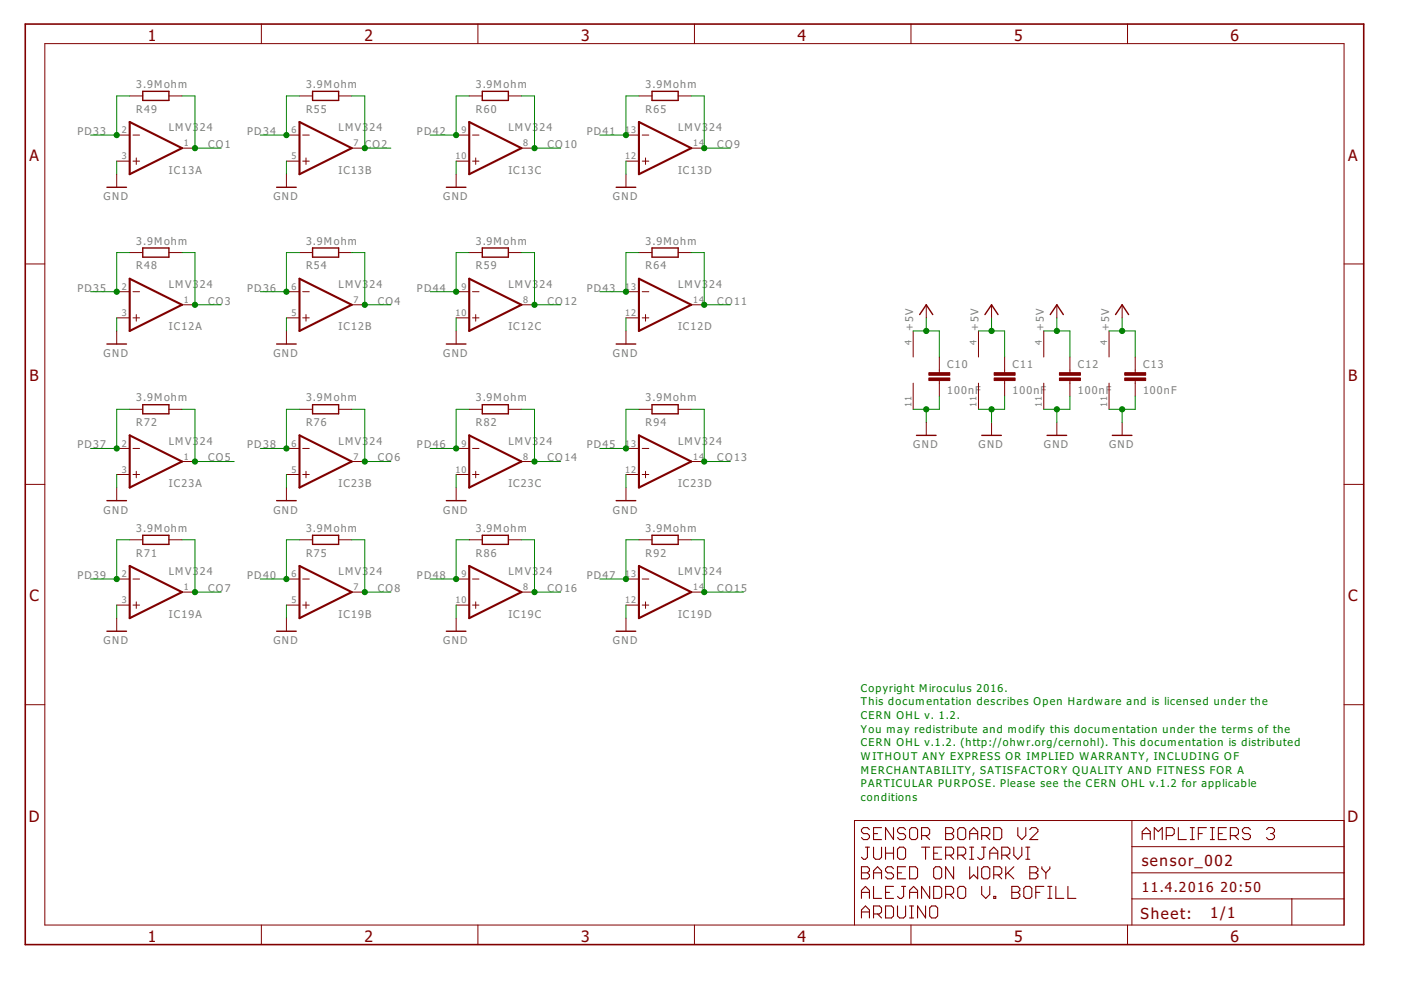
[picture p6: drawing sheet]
<svg xmlns="http://www.w3.org/2000/svg" width="297mm" height="210mm" viewBox="0 0 297 210" stroke-linecap="round" stroke-linejoin="round" font-family="sans-serif">
<g fill="none" stroke="#800000" stroke-width=".23">
<path d="M183.5 179.6h.8M183.9 179.6v2.2l-.4 .4h-.4l-.5-.4M184.3 175.9l-.4-.4h-.8l-.5 .4v.4l.5 .4h.8l.4 .5v.4l-.4 .4h-.8l-.5-.4M185.2 176.7h.9M185.2 179.6v2.2l.4 .4h.9l.4-.4v-2.2M186.9 175.5h-1.7v2.5h1.7M187.7 179.6v2.6M189.4 175.5v2.5l-1.7-2.5v2.5M189.4 179.6v2.6M192 175.9l-.4-.4h-.9l-.4 .4v.4l.4 .4h.9l.4 .5v.4l-.4 .4h-.9l-.4-.4M193.3 175.5h.8l.4 .4v1.7l-.4 .4h-.8l-.5-.4v-1.7zM195.4 177.2h1.3l.4-.5v-.8l-.4-.4h-1.3v2.5"/>
<path d="M195.4 179.6h1.7M196.2 177.2l.9 .8M196.2 179.6v2.6M199.6 179.6h-1.6v2.6h1.6M200.5 175.5h1.3l.4 .4v.4l-.4 .4 .4 .5v.4l-.4 .4h-1.3zM200.5 176.7h1.3M203.5 175.5h.8l.4 .4v1.7l-.4 .4h-.8l-.4-.4v-1.7zM205.6 176.7h1.7M205.6 178v-1.7l.8-.8 .9 .8v1.7M205.6 179.6h.8M206 179.6v2.6M208.1 177.2h1.3l.4-.5v-.8l-.4-.4h-1.3v2.5"/>
<path d="M208.1 179.6h.9M208.6 179.6v2.2l-.5 .4h-.4l-.4-.4M209 177.2l.8 .8M210.7 175.5h1.3l.4 .4v1.7l-.4 .4h-1.3zM214.9 179.6v1.7l.9 .9 .8-.9v-1.7M215.8 175.5v1.7l.8 .8 .9-.8v-1.7M217.5 179.6h.8M217.9 179.6v2.6M218.3 175.9l.5-.4h.8l.4 .4v.4l-1.7 1.7h1.7M242.2 176.7h1.7M242.2 178v-1.7l.8-.8 .9 .8v1.7M244.7 178v-2.5l.9 .8 .8-.8v2.5"/>
<path d="M247.3 177.2h1.2l.5-.5v-.8l-.5-.4h-1.2v2.5M249.8 175.5v2.5h1.7M252.4 175.5h.8M252.4 178h.8M252.8 175.5v2.5M254.1 176.7h.8M255.8 175.5h-1.7v2.5M256.6 175.5h.9M256.6 178h.9M257 175.5v2.5M258.3 176.7h.9M260 175.5h-1.7v2.5h1.7"/>
<path d="M260.9 177.2h1.2l.5-.5v-.8l-.5-.4h-1.2v2.5M261.7 177.2l.9 .8M265.1 175.9l-.4-.4h-.9l-.4 .4v.4l.4 .4h.9l.4 .5v.4l-.4 .4h-.9l-.4-.4M268.5 175.9l.4-.4h.9l.4 .4v.4l-.4 .4M269.4 176.7h.4M269.8 176.7l.4 .5v.4l-.4 .4h-.9l-.4-.4M182.6 183.8h1.3l.4 .4v.4l-.4 .5 .4 .4v.4l-.4 .4h-1.3zM182.6 190.5v-1.7l.9-.9 .8 .9v1.7M182.6 194.6v-1.7l.9-.8 .8 .8v1.7M182.6 185.1h1.3M182.6 189.2h1.7M182.6 193.4h1.7"/>
<path d="M185.2 186.3v-1.7l.9-.8 .8 .8v1.7M185.2 187.9v2.6h1.7M185.2 193.8h1.3l.4-.4v-.9l-.4-.4h-1.3v2.5M185.2 185.1h1.7M186.1 193.8l.8 .8M187.7 192.1h1.3l.4 .4v1.7l-.4 .4h-1.3zM187.7 180.9h1.7M187.7 189.2h.9M189.4 184.2l-.4-.4h-.8l-.5 .4v.4l.5 .5h.8l.4 .4v.4l-.4 .4h-.8l-.5-.4M189.4 187.9h-1.7v2.6h1.7M190.3 180l.4-.4h.9l.4 .4v1.8l-.4 .4h-.9l-.4-.4zM190.3 192.1v2.1l.4 .4h.9l.4-.4v-2.1"/>
<path d="M190.3 185.1h.9M191.2 187.9h.8M191.6 187.9v2.2l-.4 .4h-.5l-.4-.4M192 183.8h-1.7v2.5h1.7M192.8 183.8h1.3l.4 .4v1.7l-.4 .4h-1.3zM192.8 190.5v-1.7l.9-.9 .8 .9v1.7M192.8 189.2h1.7M192.8 192.1h.9M192.8 194.6h.9M193.3 192.1v2.5M196.2 192.1v2.5l-1.7-2.5v2.5M197.1 187.9v2.6l-1.7-2.6v2.6"/>
<path d="M197.5 192.1h.9l.4 .4v1.7l-.4 .4h-.9l-.4-.4v-1.7zM198 180.9h.8M198 187.9h1.2l.4 .5v1.7l-.4 .4h-1.2zM198.4 183.8h.8l.4 .4v1.7l-.4 .4h-.8l-.4-.4v-1.7zM200.5 181.3h1.3l.4-.4v-.9l-.4-.4h-1.3v2.6M200.5 189.6h1.3l.4-.4v-.8l-.4-.5h-1.3v2.6M201.3 181.3l.9 .9M201.3 189.6l.9 .9M202.2 183.8v2.5l-1.7-2.5v2.5M203.1 181.3h1.2l.4-.4v-.9l-.4-.4h-1.2v2.6M203.5 187.9h.8l.4 .5v1.7l-.4 .4h-.8l-.4-.4v-1.7zM203.9 181.3l.8 .9"/>
<path d="M205.6 183.8v2.5l.8-.8 .9 .8v-2.5M205.6 182.2h.8M208.1 184.2l.5-.4h.8l.4 .4v1.7l-.4 .4h-.8l-.5-.4zM208.1 187.9v1.7l.9 .9 .8-.9v-1.7M209.8 182.2v-1.7l.9-.9 .8 .9v1.7M209.8 180.9h1.7M210.7 185.5h1.3l.4-.4v-.9l-.4-.4h-1.3v2.5M210.7 190.1h.4v.4h-.4zM211.5 185.5l.9 .8M212.4 181.3h1.3l.4-.4v-.9l-.4-.4h-1.3v2.6M213.2 181.3l.9 .9M213.2 183.8v2.5"/>
<path d="M213.7 185.1l1.2 1.2M214.5 189.2h1.3M214.5 187.9h1.3l.4 .5v.4l-.4 .4 .4 .4v.5l-.4 .4h-1.3zM214.9 183.8l-1.7 1.7M217.1 188.4l.4-.5h.8l.5 .5v1.7l-.5 .4h-.8l-.4-.4zM217.5 182.2h.8M218.3 183.8h1.3l.4 .4v.4l-.4 .5 .4 .4v.4l-.4 .4h-1.3zM218.3 185.1h1.3M219.6 189.2h.9M220.9 183.8v.4l.8 .9M221.3 187.9h-1.7v2.6M221.7 185.1v1.2"/>
<path d="M222.2 190.5h.8M222.2 187.9h.8M222.6 183.8v.4l-.9 .9M222.6 187.9v2.6M223.9 187.9v2.6h1.7M226.4 187.9v2.6h1.7"/>
</g>
<g fill="none" stroke="#800000" stroke-width=".44">
<path d="M27.5 25.9l11.1 5.5-11.1 5.5zM63.5 25.9l11.1 5.5-11.1 5.5zM99.5 25.9l11.1 5.5-11.1 5.5zM135.5 25.9l11.1 5.5-11.1 5.5zM27.5 59.1l11.1 5.5-11.1 5.6zM63.5 59.1l11.1 5.5-11.1 5.6zM99.5 59.1l11.1 5.5-11.1 5.6zM135.5 59.1l11.1 5.5-11.1 5.6zM27.5 92.3l11.1 5.6-11.1 5.5zM63.5 92.3l11.1 5.6-11.1 5.5zM99.5 92.3l11.1 5.6-11.1 5.5zM135.5 92.3l11.1 5.6-11.1 5.5z"/>
<path d="M27.5 120l11.1 5.5-11.1 5.6zM63.5 120l11.1 5.5-11.1 5.6zM99.5 120l11.1 5.5-11.1 5.6zM135.5 120l11.1 5.5-11.1 5.6z"/>
</g>
<g fill="none" stroke="#800000" stroke-width=".21">
<path d="M9.5 9.2h275.5v186.9h-275.5zM55.4 5.1v4.1M101.3 5.1v4.1M147.2 5.1v4.1M193.1 5.1v4.1M239.1 5.1v4.1M24.7 34.2h2.8M24.7 28.6h2.8M24.7 36.9v2.8M27.5 20.3h2.8M28.2 34.2h1.4M28.2 28.6h1.4"/>
<path d="M28.9 33.5v1.4M35.8 20.3h2.8M38.6 31.4h2.7M60.7 34.2h2.8M60.7 28.6h2.8M60.7 36.9v2.8M63.5 20.3h2.8M64.2 34.2h1.4M64.2 28.6h1.4M64.9 33.5v1.4M71.8 20.3h2.8M74.6 31.4h2.7"/>
<path d="M96.7 34.2h2.8M96.7 28.6h2.8M96.7 36.9v2.8M99.5 20.3h2.8M100.2 34.2h1.4M100.2 28.6h1.4M100.9 33.5v1.4M107.8 20.3h2.8M110.6 31.4h2.7M132.7 34.2h2.8M132.7 28.6h2.8M132.7 36.9v2.8"/>
<path d="M135.5 20.3h2.7M136.2 34.2h1.4M136.2 28.6h1.4M136.9 33.5v1.4M143.8 20.3h2.8M146.6 31.4h2.7M5.4 56h4.1M27.5 53.6h2.8M35.8 53.6h2.8M63.5 53.6h2.8M71.8 53.6h2.8M99.5 53.6h2.8"/>
<path d="M107.8 53.6h2.8M135.5 53.6h2.7M143.8 53.6h2.8M285 56h4.1M24.7 67.4h2.8M24.7 61.8h2.8M24.7 70.2v2.7M28.2 67.4h1.4M28.2 61.8h1.4M28.9 66.7v1.4M38.6 64.6h2.7M60.7 67.4h2.8"/>
<path d="M60.7 61.8h2.8M60.7 70.2v2.7M64.2 67.4h1.4M64.2 61.8h1.4M64.9 66.7v1.4M74.6 64.6h2.7M96.7 67.4h2.8M96.7 61.8h2.8M96.7 70.2v2.7M100.2 67.4h1.4M100.2 61.8h1.4M100.9 66.7v1.4"/>
<path d="M110.6 64.6h2.7M132.7 67.4h2.8M132.7 61.8h2.8M132.7 70.2v2.7M136.2 67.4h1.4M136.2 61.8h1.4M136.9 66.7v1.4M146.6 64.6h2.7M193.6 70.2v5.5M196.4 64.6v2.8M199.2 75.7v3.3M207.5 70.2v5.5"/>
<path d="M210.2 64.6v2.8M213 75.7v3.3M221.3 70.2v5.5M224.1 64.6v2.8M226.8 75.7v3.3M235.1 70.2v5.5M237.9 64.6v2.8M240.7 75.7v3.3M24.7 95.1h2.8M27.5 86.8h2.8M28.2 95.1h1.4M28.9 99.9v1.4"/>
<path d="M35.8 86.8h2.8M38.6 97.9h2.7M60.7 95.1h2.8M63.5 86.8h2.8M64.2 95.1h1.4M64.9 99.9v1.4M71.8 86.8h2.8M74.6 97.9h2.7M96.7 95.1h2.8M99.5 86.8h2.8M100.2 95.1h1.4M100.9 99.9v1.4"/>
<path d="M107.8 86.8h2.8M110.6 97.9h2.7M132.7 95.1h2.8M135.5 86.8h2.7M136.2 95.1h1.4M136.9 99.9v1.4M143.8 86.8h2.8M146.6 97.9h2.7M193.6 81.2v5.6M196.4 89.5v2.8M199.2 80.7v3.3M207.5 81.2v5.6"/>
<path d="M210.2 89.5v2.8M213 80.7v3.3M221.3 81.2v5.6M224.1 89.5v2.8M226.8 80.7v3.3M235.1 81.2v5.6M237.9 89.5v2.8M240.7 80.7v3.3M5.4 102.7h4.1M24.7 100.6h2.8M24.7 103.4v2.8M27.5 114.4h2.8"/>
<path d="M28.2 100.6h1.4M35.8 114.4h2.8M60.7 100.6h2.8M60.7 103.4v2.8M63.5 114.4h2.8M64.2 100.6h1.4M71.8 114.4h2.8M96.7 100.6h2.8M96.7 103.4v2.8M99.5 114.4h2.8M100.2 100.6h1.4M107.8 114.4h2.8"/>
<path d="M132.7 100.6h2.8M132.7 103.4v2.8M135.5 114.4h2.7M136.2 100.6h1.4M143.8 114.4h2.8M285 102.7h4.1M24.7 128.3h2.8M24.7 122.8h2.8M24.7 131.1v2.7M28.2 128.3h1.4M28.2 122.8h1.4M28.9 127.6v1.4"/>
<path d="M38.6 125.5h2.7M60.7 128.3h2.8M60.7 122.8h2.8M60.7 131.1v2.7M64.2 128.3h1.4M64.2 122.8h1.4M64.9 127.6v1.4M74.6 125.5h2.7M96.7 128.3h2.8M96.7 122.8h2.8M96.7 131.1v2.7M100.2 128.3h1.4"/>
<path d="M100.2 122.8h1.4M100.9 127.6v1.4M110.6 125.5h2.7M132.7 128.3h2.8M132.7 122.8h2.8M132.7 131.1v2.7M136.2 128.3h1.4M136.2 122.8h1.4M136.9 127.6v1.4M146.6 125.5h2.7M5.4 149.4h4.1M285 149.4h4.1"/>
<path d="M240 174v22.1M240 179.5h45M285 174h-103.8v22.1M55.4 196.1v4.2M101.3 196.1v4.2M147.2 196.1v4.2M193.1 196.1v4.2M239.1 196.1v4.2M240 190.6h45M240 185.1h45M273.9 190.6v5.5"/>
</g>
<g fill="none" stroke="#800000" stroke-width=".3">
<path d="M30.3 19.4h5.5v1.9h-5.5zM66.3 19.4h5.5v1.9h-5.5zM102.3 19.4h5.5v1.9h-5.5zM138.2 19.4h5.6v1.9h-5.6zM22.7 39.7h4.1M58.7 39.7h4.1M94.6 39.7h4.2M130.6 39.7h4.2M30.3 52.6h5.5v1.9h-5.5zM66.3 52.6h5.5v1.9h-5.5zM102.3 52.6h5.5v1.9h-5.5zM138.2 52.6h5.6v1.9h-5.6z"/>
<path d="M22.7 72.9h4.1M58.7 72.9h4.1M94.6 72.9h4.2M130.6 72.9h4.2M195 66.7l1.4-2.1 1.4 2.1M208.8 66.7l1.4-2.1 1.4 2.1M222.7 66.7l1.4-2.1 1.3 2.1M236.5 66.7l1.4-2.1 1.4 2.1M30.3 85.8h5.5v1.9h-5.5zM66.3 85.8h5.5v1.9h-5.5zM102.3 85.8h5.5v1.9h-5.5zM138.2 85.8h5.6v1.9h-5.6z"/>
<path d="M194.3 92.3h4.2M208.2 92.3h4.1M222 92.3h4.1M235.8 92.3h4.2M22.7 106.2h4.1M30.3 113.5h5.5v1.9h-5.5zM58.7 106.2h4.1M66.3 113.5h5.5v1.9h-5.5zM94.6 106.2h4.2M102.3 113.5h5.5v1.9h-5.5zM130.6 106.2h4.2M138.2 113.5h5.6v1.9h-5.6z"/>
<path d="M22.7 133.8h4.1M58.7 133.8h4.1M94.6 133.8h4.2M130.6 133.8h4.2"/>
</g>
<path d="M5.4 5.1h283.7v195.2h-283.7z" fill="none" stroke="#800000" stroke-width=".34"/>
<g fill="#800000" stroke="#800000" stroke-width=".21">
<path d="M196.9 80.1h4.5v.6h-4.5z"/>
<path d="M196.9 79h4.5v.6h-4.5z"/>
<path d="M210.8 80.1h4.4v.6h-4.4z"/>
<path d="M210.8 79h4.4v.6h-4.4z"/>
<path d="M224.6 80.1h4.5v.6h-4.5z"/>
<path d="M224.6 79h4.5v.6h-4.5z"/>
<path d="M238.5 80.1h4.4v.6h-4.4z"/>
<path d="M238.5 79h4.4v.6h-4.4z"/>
</g>
<g fill="none" stroke="#008000" stroke-width=".21">
<path d="M24.7 34.2v2.7M27.5 20.3h-2.8v8.3h-5.5M38.6 20.3h2.7v11.1h5.6M60.7 34.2v2.7M63.5 20.3h-2.8v8.3h-5.5M74.6 20.3h2.7v11.1h5.6M96.7 34.2v2.7M99.5 20.3h-2.8v8.3h-5.5M110.6 20.3h2.7v11.1h5.6M132.7 34.2v2.7M135.5 20.3h-2.8v8.3h-5.5M146.6 20.3h2.7v11.1h5.6"/>
<path d="M27.5 53.6h-2.8v8.2h-5.5M38.6 53.6h2.7v11h5.6M63.5 53.6h-2.8v8.2h-5.5M74.6 53.6h2.7v11h5.6M99.5 53.6h-2.8v8.2h-5.5M110.6 53.6h2.7v11h5.6M135.5 53.6h-2.8v8.2h-5.5M146.6 53.6h2.7v11h5.6M24.7 67.4v2.8M60.7 67.4v2.8M96.7 67.4v2.8M132.7 67.4v2.8"/>
<path d="M193.6 70.2h5.6v5.5M196.4 67.4v2.8M207.5 70.2h5.5v5.5M210.2 67.4v2.8M221.3 70.2h5.5v5.5M224.1 67.4v2.8M235.1 70.2h5.6v5.5M237.9 67.4v2.8M27.5 86.8h-2.8v8.3h-5.5M38.6 86.8h2.7v11.1h8.4M63.5 86.8h-2.8v8.3h-5.5M74.6 86.8h2.7v11.1h5.6"/>
<path d="M99.5 86.8h-2.8v8.3h-5.5M110.6 86.8h2.7v11.1h5.6M135.5 86.8h-2.8v8.3h-5.5M146.6 86.8h2.7v11.1h5.6M196.4 86.8v2.7M199.2 84v2.8h-5.6M210.2 86.8v2.7M213 84v2.8h-5.5M224.1 86.8v2.7M226.8 84v2.8h-5.5M237.9 86.8v2.7M240.7 84v2.8h-5.6"/>
<path d="M24.7 100.6v2.8M27.5 114.4h-2.8v8.4h-5.5M38.6 114.4h2.7v11.1h5.6M60.7 100.6v2.8M63.5 114.4h-2.8v8.4h-5.5M74.6 114.4h2.7v11.1h5.6M96.7 100.6v2.8M99.5 114.4h-2.8v8.4h-5.5M110.6 114.4h2.7v11.1h5.6M132.7 100.6v2.8M135.5 114.4h-2.8v8.4h-5.5M146.6 114.4h2.7v11.1h8.3"/>
<path d="M24.7 128.3v2.8M60.7 128.3v2.8M96.7 128.3v2.8M132.7 128.3v2.8"/>
</g>
<g fill="#008000" stroke="#008000" stroke-width=".21">
<circle cx="196.4" cy="86.8" r=".55"/>
<circle cx="210.2" cy="86.8" r=".55"/>
<circle cx="224.1" cy="86.8" r=".55"/>
<circle cx="237.9" cy="86.8" r=".55"/>
<circle cx="196.4" cy="70.2" r=".55"/>
<circle cx="210.2" cy="70.2" r=".55"/>
<circle cx="224.1" cy="70.2" r=".55"/>
<circle cx="237.9" cy="70.2" r=".55"/>
<circle cx="113.3" cy="64.6" r=".55"/>
<circle cx="41.3" cy="31.4" r=".55"/>
<circle cx="77.3" cy="31.4" r=".55"/>
<circle cx="77.3" cy="97.9" r=".55"/>
<circle cx="77.3" cy="125.5" r=".55"/>
<circle cx="113.3" cy="97.9" r=".55"/>
<circle cx="113.3" cy="125.5" r=".55"/>
<circle cx="149.3" cy="125.5" r=".55"/>
<circle cx="149.3" cy="64.6" r=".55"/>
<circle cx="113.3" cy="31.4" r=".55"/>
<circle cx="149.3" cy="31.4" r=".55"/>
<circle cx="77.3" cy="64.6" r=".55"/>
<circle cx="41.3" cy="64.6" r=".55"/>
<circle cx="41.3" cy="97.9" r=".55"/>
<circle cx="41.3" cy="125.5" r=".55"/>
<circle cx="149.3" cy="97.9" r=".55"/>
<circle cx="24.7" cy="28.6" r=".55"/>
<circle cx="60.7" cy="28.6" r=".55"/>
<circle cx="24.7" cy="61.8" r=".55"/>
<circle cx="60.7" cy="61.8" r=".55"/>
<circle cx="132.7" cy="28.6" r=".55"/>
<circle cx="96.7" cy="28.6" r=".55"/>
<circle cx="132.7" cy="61.8" r=".55"/>
<circle cx="96.7" cy="61.8" r=".55"/>
<circle cx="132.7" cy="95.1" r=".55"/>
<circle cx="24.7" cy="95.1" r=".55"/>
<circle cx="60.7" cy="95.1" r=".55"/>
<circle cx="96.7" cy="95.1" r=".55"/>
<circle cx="24.7" cy="122.8" r=".55"/>
<circle cx="132.7" cy="122.8" r=".55"/>
<circle cx="60.7" cy="122.8" r=".55"/>
<circle cx="96.7" cy="122.8" r=".55"/>
</g>
<g font-size="4" fill="#800000">
<text x="31.4" y="8.6">1</text>
<text x="77.3" y="8.6">2</text>
<text x="123.2" y="8.6">3</text>
<text x="169.1" y="8.6">4</text>
<text x="215" y="8.6">5</text>
<text x="260.9" y="8.6">6</text>
<text x="6.2" y="34">A</text>
<text x="285.8" y="34">A</text>
<text x="6.2" y="80.8">B</text>
<text x="285.9" y="80.8">B</text>
<text x="6.2" y="127.5">C</text>
<text x="285.8" y="127.5">C</text>
<text x="6.1" y="174.2">D</text>
<text x="285.7" y="174.2">D</text>
<text x="31.4" y="199.6">1</text>
<text x="77.3" y="199.6">2</text>
<text x="123.2" y="199.6">3</text>
<text x="169.1" y="199.6">4</text>
<text x="215" y="199.6">5</text>
<text x="260.9" y="199.6">6</text>
</g>
<g font-size="3.9" fill="#800000">
<text x="242.1" y="183.7">sensor_002</text>
<text x="241.8" y="194.9">Sheet:</text>
<text x="256.6" y="194.7">1/1</text>
</g>
<g font-size="3.5" fill="#800000">
<text x="242.1" y="189.2">11.4.2016</text>
<text x="258.8" y="189.2">20:50</text>
</g>
<g font-size="2.7" fill="#808080">
<text x="28.9" y="18.7">3.9Mohm</text>
<text x="28.9" y="23.9">R49</text>
<text x="64.9" y="18.7">3.9Mohm</text>
<text x="64.9" y="23.9">R55</text>
<text x="100.9" y="18.7">3.9Mohm</text>
<text x="100.9" y="23.9">R60</text>
<text x="136.9" y="18.7">3.9Mohm</text>
<text x="136.9" y="23.9">R65</text>
<text x="16.4" y="28.6">PD33</text>
<text x="35.8" y="27.8">LMV3</text>
<text x="42.4" y="27.8">24</text>
<text x="52.4" y="28.6">PD34</text>
<text x="71.8" y="27.8">LMV3</text>
<text x="78.4" y="27.8">24</text>
<text x="88.4" y="28.6">PD42</text>
<text x="107.8" y="27.8">LMV3</text>
<text x="114.4" y="27.8">24</text>
<text x="124.4" y="28.6">PD41</text>
<text x="143.8" y="27.8">LMV3</text>
<text x="150.3" y="27.8">24</text>
<text x="44.1" y="31.4">CO1</text>
<text x="77.3" y="31.4">CO2</text>
<text x="116.1" y="31.4">CO10</text>
<text x="152.1" y="31.4">CO9</text>
<text x="35.8" y="36.8">IC13A</text>
<text x="71.8" y="36.8">IC13B</text>
<text x="107.8" y="36.8">IC13C</text>
<text x="143.8" y="36.8">IC13D</text>
<text x="22" y="42.5">GND</text>
<text x="58" y="42.5">GND</text>
<text x="93.9" y="42.5">GND</text>
<text x="129.9" y="42.5">GND</text>
<text x="28.9" y="51.9">3.9Mohm</text>
<text x="64.9" y="51.9">3.9Mohm</text>
<text x="100.9" y="51.9">3.9Mohm</text>
<text x="136.9" y="51.9">3.9Mohm</text>
<text x="28.9" y="57.1">R48</text>
<text x="64.9" y="57.1">R54</text>
<text x="100.9" y="57.1">R59</text>
<text x="136.9" y="57.1">R64</text>
<text x="16.4" y="61.9">PD35</text>
<text x="35.8" y="61">LMV3</text>
<text x="42.4" y="61">24</text>
<text x="44.1" y="64.6">CO3</text>
<text x="52.4" y="61.9">PD36</text>
<text x="71.8" y="61">LMV3</text>
<text x="78.4" y="61">24</text>
<text x="80.1" y="64.6">CO4</text>
<text x="88.4" y="61.9">PD44</text>
<text x="107.8" y="61">LMV3</text>
<text x="114.4" y="61">24</text>
<text x="116.1" y="64.6">CO12</text>
<text x="124.4" y="61.9">PD43</text>
<text x="143.8" y="61">LMV3</text>
<text x="150.3" y="61">24</text>
<text x="152.1" y="64.6">CO11</text>
<text x="35.8" y="70">IC12A</text>
<text x="71.8" y="70">IC12B</text>
<text x="107.8" y="70">IC12C</text>
<text x="143.8" y="70">IC12D</text>
<text x="193.6" y="70.2" transform="rotate(-90 193.6 70.2)">+5V</text>
<text x="207.5" y="70.2" transform="rotate(-90 207.5 70.2)">+5V</text>
<text x="221.3" y="70.2" transform="rotate(-90 221.3 70.2)">+5V</text>
<text x="235.1" y="70.2" transform="rotate(-90 235.1 70.2)">+5V</text>
<text x="22" y="75.7">GND</text>
<text x="58" y="75.7">GND</text>
<text x="93.9" y="75.7">GND</text>
<text x="129.9" y="75.7">GND</text>
<text x="200.8" y="83.6">100nF</text>
<text x="200.8" y="78.1">C10</text>
<text x="214.7" y="83.6">100nF</text>
<text x="214.7" y="78.1">C11</text>
<text x="228.5" y="83.6">100nF</text>
<text x="228.5" y="78.1">C12</text>
<text x="242.3" y="83.6">100nF</text>
<text x="242.3" y="78.1">C13</text>
<text x="28.9" y="85.1">3.9Mohm</text>
<text x="64.9" y="85.1">3.9Mohm</text>
<text x="100.9" y="85.1">3.9Mohm</text>
<text x="136.9" y="85.1">3.9Mohm</text>
<text x="16.4" y="95.1">PD37</text>
<text x="28.9" y="90.4">R72</text>
<text x="35.8" y="94.3">LMV3</text>
<text x="42.4" y="94.3">24</text>
<text x="52.4" y="95.1">PD38</text>
<text x="64.9" y="90.4">R76</text>
<text x="71.8" y="94.3">LMV3</text>
<text x="78.4" y="94.3">24</text>
<text x="88.4" y="95.1">PD46</text>
<text x="100.9" y="90.4">R82</text>
<text x="107.8" y="94.3">LMV3</text>
<text x="114.4" y="94.3">24</text>
<text x="124.4" y="95.1">PD45</text>
<text x="136.9" y="90.4">R94</text>
<text x="143.8" y="94.3">LMV3</text>
<text x="150.3" y="94.3">24</text>
<text x="193.6" y="95.1">GND</text>
<text x="207.5" y="95.1">GND</text>
<text x="221.3" y="95.1">GND</text>
<text x="235.1" y="95.1">GND</text>
<text x="44.1" y="97.8">CO5</text>
<text x="80.1" y="97.8">CO6</text>
<text x="116.1" y="97.8">CO14</text>
<text x="152.1" y="97.8">CO13</text>
<text x="35.8" y="103.3">IC23A</text>
<text x="71.8" y="103.3">IC23B</text>
<text x="107.8" y="103.3">IC23C</text>
<text x="143.8" y="103.3">IC23D</text>
<text x="22" y="108.9">GND</text>
<text x="28.9" y="112.8">3.9Mohm</text>
<text x="58" y="108.9">GND</text>
<text x="64.9" y="112.8">3.9Mohm</text>
<text x="93.9" y="108.9">GND</text>
<text x="100.9" y="112.8">3.9Mohm</text>
<text x="129.9" y="108.9">GND</text>
<text x="136.9" y="112.8">3.9Mohm</text>
<text x="28.9" y="118">R71</text>
<text x="64.9" y="118">R75</text>
<text x="100.9" y="118">R86</text>
<text x="136.9" y="118">R92</text>
<text x="16.4" y="122.8">PD39</text>
<text x="35.8" y="121.9">LMV3</text>
<text x="42.4" y="121.9">24</text>
<text x="44.1" y="125.5">CO7</text>
<text x="52.4" y="122.8">PD40</text>
<text x="71.8" y="121.9">LMV3</text>
<text x="78.4" y="121.9">24</text>
<text x="80.1" y="125.5">CO8</text>
<text x="88.4" y="122.8">PD48</text>
<text x="107.8" y="121.9">LMV3</text>
<text x="114.4" y="121.9">24</text>
<text x="116.1" y="125.5">CO16</text>
<text x="124.4" y="122.8">PD47</text>
<text x="143.8" y="121.9">LMV3</text>
<text x="150.3" y="121.9">24</text>
<text x="152.1" y="125.5">CO15</text>
<text x="35.8" y="130.9">IC19A</text>
<text x="71.8" y="130.9">IC19B</text>
<text x="107.8" y="130.9">IC19C</text>
<text x="143.8" y="130.9">IC19D</text>
<text x="22" y="136.6">GND</text>
<text x="58" y="136.6">GND</text>
<text x="93.9" y="136.6">GND</text>
<text x="129.9" y="136.6">GND</text>
</g>
<g font-size="2.7" fill="#008000">
<text x="182.5" y="146.6">Copyright Miroculus 2016.</text>
<text x="182.5" y="149.5">This documentation describes Open Hardware and is licensed under the</text>
<text x="182.5" y="152.4">CERN OHL v. 1.2.</text>
<text x="182.5" y="155.3">You may redistribute and modify this documentation under the terms of the</text>
<text x="182.5" y="158.2">CERN OHL v.1.2. (http://ohwr.org/cernohl). This documentation is distributed</text>
<text x="182.5" y="161.1">WITHOUT ANY EXPRESS OR IMPLIED WARRANTY, INCLUDING OF</text>
<text x="182.5" y="164">MERCHANTABILITY, SATISFACTORY QUALITY AND FITNESS FOR A</text>
<text x="182.5" y="166.9">PARTICULAR PURPOSE. Please see the CERN OHL v.1.2 for applicable</text>
<text x="182.5" y="169.8">conditions</text>
</g>
<g font-size="2.3" fill="#808080">
<text x="25.8" y="28.2">2</text>
<text x="61.8" y="28.2">6</text>
<text x="97.8" y="28.2">9</text>
<text x="132.5" y="28.2">13</text>
<text x="25.8" y="33.8">3</text>
<text x="39" y="31">1</text>
<text x="61.8" y="33.8">5</text>
<text x="75" y="31">7</text>
<text x="96.6" y="33.8">10</text>
<text x="110.9" y="31">8</text>
<text x="132.5" y="33.8">12</text>
<text x="146.9" y="31">14</text>
<text x="25.8" y="61.5">2</text>
<text x="39" y="64.2">1</text>
<text x="61.8" y="61.5">6</text>
<text x="75" y="64.2">7</text>
<text x="97.8" y="61.5">9</text>
<text x="110.9" y="64.2">8</text>
<text x="132.5" y="61.5">13</text>
<text x="146.9" y="64.2">14</text>
<text x="25.8" y="67">3</text>
<text x="61.8" y="67">5</text>
<text x="96.6" y="67">10</text>
<text x="132.5" y="67">12</text>
<text x="193.2" y="73.2" transform="rotate(-90 193.2 73.2)">4</text>
<text x="207.1" y="73.2" transform="rotate(-90 207.1 73.2)">4</text>
<text x="220.9" y="73.2" transform="rotate(-90 220.9 73.2)">4</text>
<text x="234.8" y="73.2" transform="rotate(-90 234.8 73.2)">4</text>
<text x="193.2" y="86.3" transform="rotate(-90 193.2 86.3)">11</text>
<text x="207.1" y="86.3" transform="rotate(-90 207.1 86.3)">11</text>
<text x="220.9" y="86.3" transform="rotate(-90 220.9 86.3)">11</text>
<text x="234.8" y="86.3" transform="rotate(-90 234.8 86.3)">11</text>
<text x="25.8" y="94.7">2</text>
<text x="61.8" y="94.7">6</text>
<text x="97.8" y="94.7">9</text>
<text x="132.5" y="94.7">13</text>
<text x="25.8" y="100.2">3</text>
<text x="39" y="97.5">1</text>
<text x="61.8" y="100.2">5</text>
<text x="75" y="97.5">7</text>
<text x="96.6" y="100.2">10</text>
<text x="110.9" y="97.5">8</text>
<text x="132.5" y="100.2">12</text>
<text x="146.9" y="97.5">14</text>
<text x="25.8" y="122.4">2</text>
<text x="39" y="125.1">1</text>
<text x="61.8" y="122.4">6</text>
<text x="75" y="125.1">7</text>
<text x="97.8" y="122.4">9</text>
<text x="110.9" y="125.1">8</text>
<text x="132.5" y="122.4">13</text>
<text x="146.9" y="125.1">14</text>
<text x="25.8" y="127.9">3</text>
<text x="61.8" y="127.9">5</text>
<text x="96.6" y="127.9">10</text>
<text x="132.5" y="127.9">12</text>
</g>
</svg>
